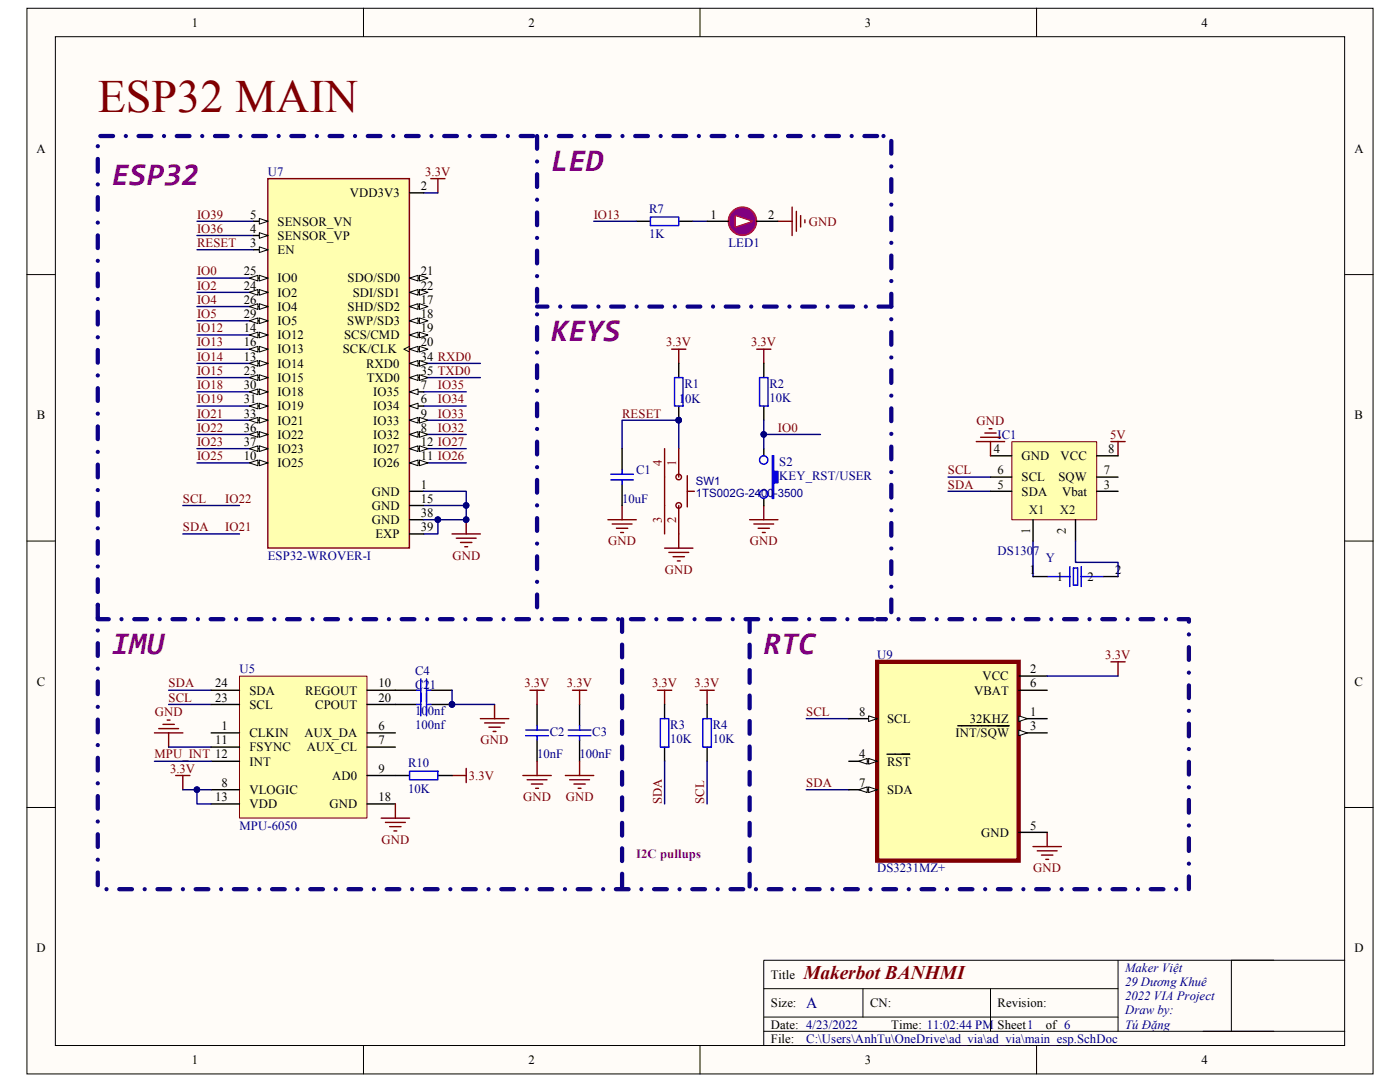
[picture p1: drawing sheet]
<svg xmlns="http://www.w3.org/2000/svg" width="279mm" height="216mm" viewBox="0 0 279 216" stroke-linecap="round" stroke-linejoin="round" font-family="sans-serif">
<path d="M5.4 1.7h268.6v212.6h-268.6z" fill="#fffcf8"/>
<path d="M5.4 1.7h268.6v212.6h-268.6z" fill="none" stroke="#000" stroke-width=".2"/>
<path d="M11.1 7.4h257.3v201.2h-257.3z" fill="#fffcf8"/>
<g fill="none" stroke="#000" stroke-width=".2">
<path d="M11 7.3h257.4v201.3h-257.4zM72.5 1.6v5.7M139.7 1.6v5.7M206.9 1.6v5.7M5.4 54.8h5.6M268.4 54.8h5.6M5.4 108h5.6M268.4 108h5.6M5.4 161.1h5.6M268.4 161.1h5.6M152.4 197.3h70.7M172.2 197.3v5.6"/>
<path d="M197.7 197.3v8.5M223.1 191.6v14.2M254.2 191.6h-101.8v17M268.4 191.6h-22.6v14.2M72.5 208.6v5.7M139.7 208.6v5.7M152.4 205.8h116M152.4 202.9h70.7M206.9 208.6v5.7"/>
</g>
<g fill="none" stroke="#000080" stroke-width=".28">
<path d="M84.6 38.5h2.8M39.3 49.8h11.3M39.3 55.5h11.3M39.3 58.3h11.3M39.3 61.2h11.3M39.3 64h11.3M39.3 66.8h11.3M39.3 69.7h11.3M39.3 72.5h11.3M39.3 75.3h11.3M39.3 78.2h11.3M84.6 72.5h11.3"/>
<path d="M84.6 75.3h11.3M84.6 78.2h8.4M39.3 81h11.3M39.3 86.7h11.3M39.3 89.5h11.3M39.3 92.4h11.3M84.6 81h8.4M84.6 86.7h8.4M84.6 89.5h8.4M84.6 92.4h8.4M84.6 83.9h8.4M84.6 100.9h8.4"/>
</g>
<g fill="none" stroke="#800000" stroke-width=".28">
<path d="M86 35.6h2.8M87.4 35.6v2.9M134 69.7h2.9M135.5 69.7v2.8M151 69.7h2.8M152.4 69.7v2.8M90.2 106.5h5.7M91.1 107.4h3.9M91.9 108.2h2.3M92.8 109.1h.5M93 103.7v2.8M121.3 103.7h5.7"/>
<path d="M122.2 104.6h3.9M123 105.4h2.3M123.9 106.3h.5M124.2 100.9v2.8M132.6 109.4h5.7M133.5 110.2h3.9M134.3 111.1h2.3M135.2 111.9h.5M135.5 106.5v2.9M149.6 103.7h5.7M150.5 104.6h3.9M151.3 105.4h2.3"/>
<path d="M152.1 106.3h.6M152.4 100.9v2.8"/>
</g>
<g fill="#000080" stroke="#000080" stroke-width=".2">
<circle cx="93" cy="103.7" r=".55"/>
<circle cx="93" cy="100.9" r=".55"/>
</g>
<path d="M152.4 89.5v1.4M152.4 99.5v1.4" fill="none" stroke="#000" stroke-width=".28"/>
<path d="M154.1 90.9h.3v3.2h.9v2.2h-.9v3.2h-.3z" fill-rule="evenodd" fill="#00f"/>
<g fill="none" stroke="#00f" stroke-width=".28">
<path d="M129.8 43.3h5.7v1.7h-5.7zM134.6 75.3h1.7v5.7h-1.7zM151.6 75.3h1.7v5.7h-1.7zM121.9 95.8h4.5M121.9 94.6h4.5M124.2 93.8v.8M124.2 95.8v.8M154.1 90.9h.3v3.2h.9v2.2h-.9v3.2h-.3zM83.1 137.7h.9M84 135.5v4.5M85.1 135.5v4.5M85.1 137.7h.9"/>
<path d="M104.9 146.8h4.5M104.9 145.7h4.5M107.2 144.8v.9M107.2 146.8v.9M113.4 146.8h4.5M113.4 145.7h4.5M115.7 144.8v.9M115.7 146.8v.9M131.8 143.4h1.7v5.7h-1.7zM140.3 143.4h1.7v5.7h-1.7z"/>
<circle cx="152.4" cy="98.6" r=".84"/>
<circle cx="152.4" cy="91.8" r=".84"/>
</g>
<g fill="none" stroke="#000080" stroke-width=".28">
<path d="M39.3 44.2h11.3M39.3 47h11.3M118.5 44.2h8.5M138.3 44.2h2.8M39.3 83.9h11.3M124.2 89.5v-5.6h11.3v5.6M152.4 83.9v5.6M152.4 86.7h11.3M36.5 100.9h11.3M36.5 106.5h11.3M87.4 103.7v2.8h-2.8M33.7 137.7h8.4"/>
<path d="M33.7 140.6h8.4M33.7 149.1h8.4M132.6 151.9v8.5M141.1 151.9v8.5M160.9 157.6h8.5M160.9 143.4h8.5"/>
</g>
<g fill="#000080" stroke="#000080" stroke-width=".2">
<circle cx="152.4" cy="86.7" r=".55"/>
<circle cx="135.4" cy="83.8" r=".55"/>
<circle cx="87.4" cy="103.7" r=".55"/>
</g>
<g fill="none" stroke="#800000" stroke-width=".28">
<path d="M155.3 44.2h2.8M158.1 41.3v5.7M158.9 42.2v3.9M159.8 43v2.3M160.6 43.9v.5M221.7 88.1h2.8M223.1 88.1v2.8M105.8 137.7h2.8M107.2 137.7v2.9M114.3 137.7h2.8M115.7 137.7v2.9M131.2 137.7h2.8"/>
<path d="M132.6 137.7v2.9M139.7 137.7h2.8M141.1 137.7v2.9M221.7 132.1h2.8M223.1 132.1v2.8M30.8 146.2h5.7M31.7 145.4h3.9M32.5 144.5h2.3M33.4 143.7h.5M33.7 146.2v2.9M90.2 154.7h2.8M93 153.3v2.9"/>
<path d="M104.4 154.7h5.6M105.2 155.6h4M106.1 156.4h2.2M106.9 157.3h.6M107.2 151.9v2.8M112.8 154.7h5.7M113.7 155.6h3.9M114.5 156.4h2.3M115.4 157.3h.5M115.7 151.9v2.8M206.2 168.9h5.6M207 169.8h4"/>
<path d="M207.9 170.6h2.2M208.7 171.5h.6M209 166.1v2.8"/>
</g>
<g fill="none" stroke="#000" stroke-width=".28">
<path d="M127 44.2h2.8M135.5 44.2h2.8M135.5 72.5v2.8M152.4 72.5v2.8M124.2 89.5v4.3M124.2 96.6v4.3M135.5 81v2.9M152.4 81v2.9M78.9 137.7h4.2M86 137.7h4.2M107.2 140.6v4.2M107.2 147.7v4.2"/>
<path d="M115.7 140.6v4.2M115.7 147.7v4.2M132.6 140.6v2.8M132.6 149.1v2.8M141.1 140.6v2.8M141.1 149.1v2.8"/>
</g>
<path d="M19.5 120.7v56.7h217.8v-53.8h-62.2" fill="none" stroke="#11037f" stroke-width=".85" stroke-dasharray="2.5 2.5 0 2.5"/>
<path d="M107.2 27.1v96.5M175.1 27.1h-155.6v96.5h158.4v-96.5h-2.8M177.9 61.2h-70.7" fill="none" stroke="#0c0087" stroke-width=".85" stroke-dasharray="2.5 2.5 0 2.5"/>
<path d="M175.1 132.1h28.2v39.6h-28.2z" fill-rule="evenodd" fill="#ffffb0" stroke="#800000" stroke-width=".85"/>
<path d="M169.4 143.4h5.7" fill="none" stroke="#000" stroke-width=".28"/>
<path d="M173.4 142.8l1.7 .6-1.7 .6z" fill="#fffcf8"/>
<path d="M173.4 142.8l1.7 .6-1.7 .6z" fill="none" stroke="#000" stroke-width=".2"/>
<path d="M169.4 151.9h5.7" fill="none" stroke="#000" stroke-width=".28"/>
<path d="M173.4 151.3l1.7 .6-1.7 .6z" fill="#fffcf8"/>
<path d="M173.4 151.3l1.7 .6-1.7 .6z" fill="none" stroke="#000" stroke-width=".2"/>
<path d="M171.4 151.9l1.7-.6v1.2z" fill="#fffcf8"/>
<path d="M171.4 151.9l1.7-.6v1.2z" fill="none" stroke="#000" stroke-width=".2"/>
<path d="M169.4 157.6h5.7M177 150.5h4.5" fill="none" stroke="#000" stroke-width=".28"/>
<path d="M173.4 157l1.7 .6-1.7 .5z" fill="#fffcf8"/>
<path d="M173.4 157l1.7 .6-1.7 .5z" fill="none" stroke="#000" stroke-width=".2"/>
<path d="M171.4 157.6l1.7-.6v1.1z" fill="#fffcf8"/>
<path d="M171.4 157.6l1.7-.6v1.1z" fill="none" stroke="#000" stroke-width=".2"/>
<path d="M203.3 134.9h5.7M203.3 137.7h5.7M203.3 143.4h5.7" fill="none" stroke="#000" stroke-width=".28"/>
<path d="M203.3 142.8l1.7 .6-1.7 .6z" fill="#fffcf8"/>
<path d="M203.3 142.8l1.7 .6-1.7 .6z" fill="none" stroke="#000" stroke-width=".2"/>
<path d="M203.3 146.2h5.7" fill="none" stroke="#000" stroke-width=".28"/>
<path d="M203.3 145.7l1.7 .5-1.7 .6z" fill="#fffcf8"/>
<path d="M203.3 145.7l1.7 .5-1.7 .6z" fill="none" stroke="#000" stroke-width=".2"/>
<path d="M191.1 144.8h10.3M203.3 166.1h5.7" fill="none" stroke="#000" stroke-width=".28"/>
<path d="M53.5 35.6h28.2v73.7h-28.2z" fill-rule="evenodd" fill="#ffffb0" stroke="#800000" stroke-width=".28"/>
<path d="M50.6 44.2h2.9" fill="none" stroke="#000" stroke-width=".28"/>
<path d="M51.8 43.6l1.7 .6-1.7 .5z" fill="#fffcf8"/>
<path d="M51.8 43.6l1.7 .6-1.7 .5z" fill="none" stroke="#000" stroke-width=".2"/>
<path d="M50.6 47h2.9" fill="none" stroke="#000" stroke-width=".28"/>
<path d="M51.8 46.4l1.7 .6-1.7 .6z" fill="#fffcf8"/>
<path d="M51.8 46.4l1.7 .6-1.7 .6z" fill="none" stroke="#000" stroke-width=".2"/>
<path d="M50.6 49.8h2.9" fill="none" stroke="#000" stroke-width=".28"/>
<path d="M51.8 49.3l1.7 .5-1.7 .6z" fill="#fffcf8"/>
<path d="M51.8 49.3l1.7 .5-1.7 .6z" fill="none" stroke="#000" stroke-width=".2"/>
<path d="M50.6 55.5h2.9" fill="none" stroke="#000" stroke-width=".28"/>
<path d="M51.8 54.9l1.7 .6-1.7 .6z" fill="#fffcf8"/>
<path d="M51.8 54.9l1.7 .6-1.7 .6z" fill="none" stroke="#000" stroke-width=".2"/>
<path d="M49.8 55.5l1.7-.6v1.2z" fill="#fffcf8"/>
<path d="M49.8 55.5l1.7-.6v1.2z" fill="none" stroke="#000" stroke-width=".2"/>
<path d="M50.6 58.3h2.9" fill="none" stroke="#000" stroke-width=".28"/>
<path d="M51.8 57.8l1.7 .5-1.7 .6z" fill="#fffcf8"/>
<path d="M51.8 57.8l1.7 .5-1.7 .6z" fill="none" stroke="#000" stroke-width=".2"/>
<path d="M49.8 58.3l1.7-.5v1.1z" fill="#fffcf8"/>
<path d="M49.8 58.3l1.7-.5v1.1z" fill="none" stroke="#000" stroke-width=".2"/>
<path d="M50.6 61.2h2.9" fill="none" stroke="#000" stroke-width=".28"/>
<path d="M51.8 60.6l1.7 .6-1.7 .5z" fill="#fffcf8"/>
<path d="M51.8 60.6l1.7 .6-1.7 .5z" fill="none" stroke="#000" stroke-width=".2"/>
<path d="M49.8 61.2l1.7-.6v1.1z" fill="#fffcf8"/>
<path d="M49.8 61.2l1.7-.6v1.1z" fill="none" stroke="#000" stroke-width=".2"/>
<path d="M50.6 64h2.9" fill="none" stroke="#000" stroke-width=".28"/>
<path d="M51.8 63.4l1.7 .6-1.7 .6z" fill="#fffcf8"/>
<path d="M51.8 63.4l1.7 .6-1.7 .6z" fill="none" stroke="#000" stroke-width=".2"/>
<path d="M49.8 64l1.7-.6v1.2z" fill="#fffcf8"/>
<path d="M49.8 64l1.7-.6v1.2z" fill="none" stroke="#000" stroke-width=".2"/>
<path d="M50.6 66.8h2.9" fill="none" stroke="#000" stroke-width=".28"/>
<path d="M51.8 66.3l1.7 .5-1.7 .6z" fill="#fffcf8"/>
<path d="M51.8 66.3l1.7 .5-1.7 .6z" fill="none" stroke="#000" stroke-width=".2"/>
<path d="M49.8 66.8l1.7-.5v1.1z" fill="#fffcf8"/>
<path d="M49.8 66.8l1.7-.5v1.1z" fill="none" stroke="#000" stroke-width=".2"/>
<path d="M50.6 69.7h2.9" fill="none" stroke="#000" stroke-width=".28"/>
<path d="M51.8 69.1l1.7 .6-1.7 .5z" fill="#fffcf8"/>
<path d="M51.8 69.1l1.7 .6-1.7 .5z" fill="none" stroke="#000" stroke-width=".2"/>
<path d="M49.8 69.7l1.7-.6v1.1z" fill="#fffcf8"/>
<path d="M49.8 69.7l1.7-.6v1.1z" fill="none" stroke="#000" stroke-width=".2"/>
<path d="M50.6 72.5h2.9" fill="none" stroke="#000" stroke-width=".28"/>
<path d="M51.8 71.9l1.7 .6-1.7 .6z" fill="#fffcf8"/>
<path d="M51.8 71.9l1.7 .6-1.7 .6z" fill="none" stroke="#000" stroke-width=".2"/>
<path d="M49.8 72.5l1.7-.6v1.2z" fill="#fffcf8"/>
<path d="M49.8 72.5l1.7-.6v1.2z" fill="none" stroke="#000" stroke-width=".2"/>
<path d="M50.6 75.3h2.9" fill="none" stroke="#000" stroke-width=".28"/>
<path d="M51.8 74.8l1.7 .5-1.7 .6z" fill="#fffcf8"/>
<path d="M51.8 74.8l1.7 .5-1.7 .6z" fill="none" stroke="#000" stroke-width=".2"/>
<path d="M49.8 75.3l1.7-.5v1.1z" fill="#fffcf8"/>
<path d="M49.8 75.3l1.7-.5v1.1z" fill="none" stroke="#000" stroke-width=".2"/>
<path d="M50.6 78.2h2.9" fill="none" stroke="#000" stroke-width=".28"/>
<path d="M51.8 77.6l1.7 .6-1.7 .6z" fill="#fffcf8"/>
<path d="M51.8 77.6l1.7 .6-1.7 .6z" fill="none" stroke="#000" stroke-width=".2"/>
<path d="M49.8 78.2l1.7-.6v1.2z" fill="#fffcf8"/>
<path d="M49.8 78.2l1.7-.6v1.2z" fill="none" stroke="#000" stroke-width=".2"/>
<path d="M50.6 81h2.9" fill="none" stroke="#000" stroke-width=".28"/>
<path d="M51.8 80.5l1.7 .5-1.7 .6z" fill="#fffcf8"/>
<path d="M51.8 80.5l1.7 .5-1.7 .6z" fill="none" stroke="#000" stroke-width=".2"/>
<path d="M49.8 81l1.7-.5v1.1z" fill="#fffcf8"/>
<path d="M49.8 81l1.7-.5v1.1z" fill="none" stroke="#000" stroke-width=".2"/>
<path d="M50.6 83.9h2.9" fill="none" stroke="#000" stroke-width=".28"/>
<path d="M51.8 83.3l1.7 .6-1.7 .5z" fill="#fffcf8"/>
<path d="M51.8 83.3l1.7 .6-1.7 .5z" fill="none" stroke="#000" stroke-width=".2"/>
<path d="M49.8 83.9l1.7-.6v1.1z" fill="#fffcf8"/>
<path d="M49.8 83.9l1.7-.6v1.1z" fill="none" stroke="#000" stroke-width=".2"/>
<path d="M50.6 86.7h2.9" fill="none" stroke="#000" stroke-width=".28"/>
<path d="M51.8 86.1l1.7 .6-1.7 .6z" fill="#fffcf8"/>
<path d="M51.8 86.1l1.7 .6-1.7 .6z" fill="none" stroke="#000" stroke-width=".2"/>
<path d="M49.8 86.7l1.7-.6v1.2z" fill="#fffcf8"/>
<path d="M49.8 86.7l1.7-.6v1.2z" fill="none" stroke="#000" stroke-width=".2"/>
<path d="M50.6 89.5h2.9" fill="none" stroke="#000" stroke-width=".28"/>
<path d="M51.8 89l1.7 .5-1.7 .6z" fill="#fffcf8"/>
<path d="M51.8 89l1.7 .5-1.7 .6z" fill="none" stroke="#000" stroke-width=".2"/>
<path d="M49.8 89.5l1.7-.5v1.1z" fill="#fffcf8"/>
<path d="M49.8 89.5l1.7-.5v1.1z" fill="none" stroke="#000" stroke-width=".2"/>
<path d="M50.6 92.4h2.9" fill="none" stroke="#000" stroke-width=".28"/>
<path d="M51.8 91.8l1.7 .6-1.7 .5z" fill="#fffcf8"/>
<path d="M51.8 91.8l1.7 .6-1.7 .5z" fill="none" stroke="#000" stroke-width=".2"/>
<path d="M49.8 92.4l1.7-.6v1.1z" fill="#fffcf8"/>
<path d="M49.8 92.4l1.7-.6v1.1z" fill="none" stroke="#000" stroke-width=".2"/>
<path d="M81.7 38.5h2.9M81.7 55.5h2.9" fill="none" stroke="#000" stroke-width=".28"/>
<path d="M81.7 55.5l1.7-.6v1.2z" fill="#fffcf8"/>
<path d="M81.7 55.5l1.7-.6v1.2z" fill="none" stroke="#000" stroke-width=".2"/>
<path d="M83.7 54.9l1.7 .6-1.7 .6z" fill="#fffcf8"/>
<path d="M83.7 54.9l1.7 .6-1.7 .6z" fill="none" stroke="#000" stroke-width=".2"/>
<path d="M81.7 58.3h2.9" fill="none" stroke="#000" stroke-width=".28"/>
<path d="M81.7 58.3l1.7-.5v1.1z" fill="#fffcf8"/>
<path d="M81.7 58.3l1.7-.5v1.1z" fill="none" stroke="#000" stroke-width=".2"/>
<path d="M83.7 57.8l1.7 .5-1.7 .6z" fill="#fffcf8"/>
<path d="M83.7 57.8l1.7 .5-1.7 .6z" fill="none" stroke="#000" stroke-width=".2"/>
<path d="M81.7 61.2h2.9" fill="none" stroke="#000" stroke-width=".28"/>
<path d="M81.7 61.2l1.7-.6v1.1z" fill="#fffcf8"/>
<path d="M81.7 61.2l1.7-.6v1.1z" fill="none" stroke="#000" stroke-width=".2"/>
<path d="M83.7 60.6l1.7 .6-1.7 .5z" fill="#fffcf8"/>
<path d="M83.7 60.6l1.7 .6-1.7 .5z" fill="none" stroke="#000" stroke-width=".2"/>
<path d="M81.7 64h2.9" fill="none" stroke="#000" stroke-width=".28"/>
<path d="M81.7 64l1.7-.6v1.2z" fill="#fffcf8"/>
<path d="M81.7 64l1.7-.6v1.2z" fill="none" stroke="#000" stroke-width=".2"/>
<path d="M83.7 63.4l1.7 .6-1.7 .6z" fill="#fffcf8"/>
<path d="M83.7 63.4l1.7 .6-1.7 .6z" fill="none" stroke="#000" stroke-width=".2"/>
<path d="M81.7 66.8h2.9" fill="none" stroke="#000" stroke-width=".28"/>
<path d="M81.7 66.8l1.7-.5v1.1z" fill="#fffcf8"/>
<path d="M81.7 66.8l1.7-.5v1.1z" fill="none" stroke="#000" stroke-width=".2"/>
<path d="M83.7 66.3l1.7 .5-1.7 .6z" fill="#fffcf8"/>
<path d="M81.7 69.1l-1.1 .6 1.1 .5M83.7 66.3l1.7 .5-1.7 .6z" fill="none" stroke="#000" stroke-width=".2"/>
<path d="M81.7 69.7h2.9" fill="none" stroke="#000" stroke-width=".28"/>
<path d="M81.7 69.7l1.7-.6v1.1z" fill="#fffcf8"/>
<path d="M81.7 69.7l1.7-.6v1.1z" fill="none" stroke="#000" stroke-width=".2"/>
<path d="M83.7 69.1l1.7 .6-1.7 .5z" fill="#fffcf8"/>
<path d="M83.7 69.1l1.7 .6-1.7 .5z" fill="none" stroke="#000" stroke-width=".2"/>
<path d="M81.7 72.5h2.9" fill="none" stroke="#000" stroke-width=".28"/>
<path d="M81.7 72.5l1.7-.6v1.2z" fill="#fffcf8"/>
<path d="M81.7 72.5l1.7-.6v1.2z" fill="none" stroke="#000" stroke-width=".2"/>
<path d="M83.7 71.9l1.7 .6-1.7 .6z" fill="#fffcf8"/>
<path d="M83.7 71.9l1.7 .6-1.7 .6z" fill="none" stroke="#000" stroke-width=".2"/>
<path d="M81.7 75.3h2.9" fill="none" stroke="#000" stroke-width=".28"/>
<path d="M81.7 75.3l1.7-.5v1.1z" fill="#fffcf8"/>
<path d="M81.7 75.3l1.7-.5v1.1z" fill="none" stroke="#000" stroke-width=".2"/>
<path d="M83.7 74.8l1.7 .5-1.7 .6z" fill="#fffcf8"/>
<path d="M83.7 74.8l1.7 .5-1.7 .6z" fill="none" stroke="#000" stroke-width=".2"/>
<path d="M81.7 78.2h2.9" fill="none" stroke="#000" stroke-width=".28"/>
<path d="M81.7 78.2l1.7-.6v1.2z" fill="#fffcf8"/>
<path d="M81.7 78.2l1.7-.6v1.2z" fill="none" stroke="#000" stroke-width=".2"/>
<path d="M81.7 81h2.9" fill="none" stroke="#000" stroke-width=".28"/>
<path d="M81.7 81l1.7-.5v1.1z" fill="#fffcf8"/>
<path d="M81.7 81l1.7-.5v1.1z" fill="none" stroke="#000" stroke-width=".2"/>
<path d="M81.7 83.9h2.9" fill="none" stroke="#000" stroke-width=".28"/>
<path d="M81.7 83.9l1.7-.6v1.1z" fill="#fffcf8"/>
<path d="M81.7 83.9l1.7-.6v1.1z" fill="none" stroke="#000" stroke-width=".2"/>
<path d="M83.7 83.3l1.7 .6-1.7 .5z" fill="#fffcf8"/>
<path d="M83.7 83.3l1.7 .6-1.7 .5z" fill="none" stroke="#000" stroke-width=".2"/>
<path d="M81.7 86.7h2.9" fill="none" stroke="#000" stroke-width=".28"/>
<path d="M81.7 86.7l1.7-.6v1.2z" fill="#fffcf8"/>
<path d="M81.7 86.7l1.7-.6v1.2z" fill="none" stroke="#000" stroke-width=".2"/>
<path d="M83.7 86.1l1.7 .6-1.7 .6z" fill="#fffcf8"/>
<path d="M83.7 86.1l1.7 .6-1.7 .6z" fill="none" stroke="#000" stroke-width=".2"/>
<path d="M81.7 89.5h2.9" fill="none" stroke="#000" stroke-width=".28"/>
<path d="M81.7 89.5l1.7-.5v1.1z" fill="#fffcf8"/>
<path d="M81.7 89.5l1.7-.5v1.1z" fill="none" stroke="#000" stroke-width=".2"/>
<path d="M83.7 89l1.7 .5-1.7 .6z" fill="#fffcf8"/>
<path d="M83.7 89l1.7 .5-1.7 .6z" fill="none" stroke="#000" stroke-width=".2"/>
<path d="M81.7 92.4h2.9" fill="none" stroke="#000" stroke-width=".28"/>
<path d="M81.7 92.4l1.7-.6v1.1z" fill="#fffcf8"/>
<path d="M81.7 92.4l1.7-.6v1.1z" fill="none" stroke="#000" stroke-width=".2"/>
<path d="M83.7 91.8l1.7 .6-1.7 .5z" fill="#fffcf8"/>
<path d="M83.7 91.8l1.7 .6-1.7 .5z" fill="none" stroke="#000" stroke-width=".2"/>
<path d="M81.7 98h2.9M81.7 100.9h2.9M81.7 103.7h2.9M81.7 106.5h2.9M78.9 154.7h2.8M87.4 154.7h2.8" fill="none" stroke="#000" stroke-width=".28"/>
<path d="M84.6 98h8.4v5.7h-8.4M209 134.9h14.1" fill="none" stroke="#000080" stroke-width=".28"/>
<g fill="#000080" stroke="#000080" stroke-width=".2">
<circle cx="87.4" cy="103.7" r=".55"/>
<circle cx="93" cy="103.7" r=".55"/>
<circle cx="93" cy="100.9" r=".55"/>
</g>
<path d="M124.2 123.6v53.8M149.6 123.6v53.8" fill="none" stroke="#0c0087" stroke-width=".85" stroke-dasharray="2.5 2.5"/>
<path d="M81.7 153.9h5.7v1.7h-5.7z" fill="none" stroke="#00f" stroke-width=".28"/>
<g fill="none" stroke="#800" stroke-width=".28">
<path d="M132.6 89.5v17M135.5 89.5v5.7M137.2 94.9v6.3M137.2 98h1.4M135.5 100.9v5.6"/>
<circle cx="135.4" cy="95.2" r=".55"/>
<circle cx="135.4" cy="100.9" r=".55"/>
</g>
<circle cx="148.2" cy="44.1" r="2.82" fill="#c5008e" stroke="#ff0101" stroke-width=".28"/>
<path d="M146.8 43l3.4 1.2-3.4 1.1z" fill="#fffcf8"/>
<path d="M146.8 43l3.4 1.2-3.4 1.1z" fill="none" stroke="#f00" stroke-width=".2"/>
<path d="M141.1 44.2h4.3M151 44.2h4.3" fill="none" stroke="#000" stroke-width=".28"/>
<path d="M189.2 98h8.5M189.2 95.2h8.5M206.2 108v7" fill="none" stroke="#000080" stroke-width=".28"/>
<path d="M47.8 135h25.4v28.2h-25.4z" fill="#ffffb0"/>
<path d="M47.8 134.9h25.4v28.3h-25.4z" fill="none" stroke="#800000" stroke-width=".2"/>
<g fill="none" stroke="#000" stroke-width=".28">
<path d="M42.1 137.7h5.7M73.2 137.7h5.7M42.1 146.2h5.7M42.1 149.1h5.7M42.1 157.6h5.7M42.1 151.9h5.7M42.1 140.6h5.7M73.2 146.2h5.7M73.2 149.1h5.7M73.2 154.7h5.7M73.2 140.6h9.9M86 140.6h4.2"/>
<path d="M42.1 160.4h5.7M73.2 160.4h5.7"/>
</g>
<path d="M90.2 137.7v2.9h8.5M30.8 151.9h11.3M36.5 157.6h5.6M39.3 157.6v2.8h2.8" fill="none" stroke="#000080" stroke-width=".28"/>
<path d="M35.1 154.7h2.8M36.5 154.7v2.9M95.9 143.4h5.6M96.7 144.3h4M97.6 145.1h2.2M98.4 146h.6M98.7 140.6v2.8M76.1 163.3h5.6M76.9 164.1h4M77.8 165h2.2M78.6 165.8h.6M78.9 160.4v2.9" fill="none" stroke="#800000" stroke-width=".28"/>
<g fill="#000080" stroke="#000080" stroke-width=".2">
<circle cx="90.2" cy="140.6" r=".55"/>
<circle cx="39.3" cy="157.6" r=".55"/>
</g>
<path d="M84 138.3v4.5M85.1 138.3v4.5M83.1 140.6h.9M85.1 140.6h.9" fill="none" stroke="#00f" stroke-width=".28"/>
<path d="M202 88.2h16.9v15.5h-16.9z" fill="#ffffb0"/>
<path d="M201.9 88.1h17v15.6h-17z" fill="none" stroke="#800000" stroke-width=".2"/>
<path d="M197.7 98h4.2M197.7 95.2h4.2M197.7 90.9h4.2M218.9 98h4.2M218.9 95.2h4.2M218.9 90.9h4.2M206.2 103.7v4.3M206.2 115h2.8M214.6 103.7v4.3M220.3 115h2.8" fill="none" stroke="#000" stroke-width=".28"/>
<path d="M194.8 88.1h5.7M195.7 87.3h4M196.5 86.4h2.3M197.4 85.6h.6M197.7 88.1v2.8" fill="none" stroke="#800000" stroke-width=".28"/>
<path d="M209 115h4.5M213.5 113.1v3.9M214.2 113.3h.9v3.4h-.9zM215.8 113.1v3.9M215.8 115h4.5" fill="none" stroke="#00f" stroke-width=".28"/>
<path d="M214.6 108v4.2h8.5v2.8" fill="none" stroke="#000080" stroke-width=".28"/>
<text font-size="9.2" fill="#800000" x="19.5" y="22.3">ESP32 MAIN</text>
<g font-size="6.3" fill="#800080">
<text x="110" y="34.1">LED</text>
<text x="22.3" y="36.9">ESP32</text>
<text x="110" y="68.1">KEYS</text>
<text x="22.3" y="130.5">IMU</text>
<text x="152.4" y="130.5">RTC</text>
</g>
<text font-size="3.9" fill="#800000" x="160.4" y="195.3">Makerbot BANHMI</text>
<text font-size="3.1" fill="#000080" x="160.9" y="201.2">A</text>
<g font-size="2.5">
<text x="38.3" y="5.3">1</text>
<text x="105.5" y="5.3">2</text>
<text x="172.6" y="5.3">3</text>
<text x="239.8" y="5.3">4</text>
<text x="7.3" y="30.5">A</text>
<text x="270.3" y="30.5">A</text>
<text x="69.8" y="39.4">VDD3V3</text>
<text x="84" y="37.9">2</text>
<text x="49.9" y="43.6">5</text>
<text x="49.9" y="46.4">4</text>
<text x="55.4" y="45">SENSOR_VN</text>
<text x="55.4" y="47.8">SENSOR_VP</text>
<text x="141.8" y="43.6">1</text>
<text x="153.3" y="43.6">2</text>
<text x="49.9" y="49.3">3</text>
<text x="55.4" y="50.7">EN</text>
<text x="48.6" y="54.9">25</text>
<text x="48.6" y="57.8">24</text>
<text x="55.4" y="56.3">IO0</text>
<text x="55.4" y="59.2">IO2</text>
<text x="69.4" y="56.3">SDO/SD0</text>
<text x="70.4" y="59.2">SDI/SD1</text>
<text x="84" y="54.9">21</text>
<text x="84" y="57.8">22</text>
<text x="48.6" y="60.6">26</text>
<text x="48.6" y="63.5">29</text>
<text x="55.4" y="62">IO4</text>
<text x="55.4" y="64.9">IO5</text>
<text x="69.3" y="64.9">SWP/SD3</text>
<text x="69.4" y="62">SHD/SD2</text>
<text x="84" y="60.6">17</text>
<text x="84" y="63.5">18</text>
<text x="48.6" y="66.3">14</text>
<text x="48.6" y="69.1">16</text>
<text x="48.6" y="72">13</text>
<text x="55.4" y="67.7">IO12</text>
<text x="55.4" y="70.5">IO13</text>
<text x="68.4" y="70.5">SCK/CLK</text>
<text x="68.7" y="67.7">SCS/CMD</text>
<text x="84" y="66.3">19</text>
<text x="84" y="69.1">20</text>
<text x="84" y="72">34 RXD0</text>
<text x="48.6" y="74.8">23</text>
<text x="48.6" y="77.6">30</text>
<text x="55.4" y="73.4">IO14</text>
<text x="55.4" y="76.2">IO15</text>
<text x="73.1" y="73.4">RXD0</text>
<text x="73.2" y="76.2">TXD0</text>
<text x="84" y="74.8">35 TXD0</text>
<text x="84" y="77.6">7</text>
<text x="7.4" y="83.6">B</text>
<text x="48.6" y="80.5">31</text>
<text x="48.6" y="83.3">33</text>
<text x="55.4" y="79">IO18</text>
<text x="55.4" y="81.9">IO19</text>
<text x="74.5" y="79">IO35</text>
<text x="74.5" y="81.9">IO34</text>
<text x="84" y="80.5">6</text>
<text x="84" y="83.3">9</text>
<text x="270.3" y="83.6">B</text>
<text x="48.6" y="86.1">36</text>
<text x="48.6" y="89">37</text>
<text x="55.4" y="84.7">IO21</text>
<text x="55.4" y="87.5">IO22</text>
<text x="74.5" y="84.7">IO33</text>
<text x="74.5" y="87.5">IO32</text>
<text x="84" y="86.1">8</text>
<text x="84" y="89">12 IO27</text>
<text x="48.6" y="91.8">10</text>
<text x="55.4" y="90.4">IO23</text>
<text x="55.4" y="93.2">IO25</text>
<text x="74.5" y="90.4">IO27</text>
<text x="74.5" y="93.2">IO26</text>
<text x="84" y="91.8">11 IO26</text>
<text x="198.4" y="90.4">4</text>
<text x="203.9" y="91.8">GND</text>
<text x="211.7" y="91.8">VCC</text>
<text x="221.1" y="90.4">8</text>
<text x="74.2" y="98.9">GND</text>
<text x="74.2" y="101.7">GND</text>
<text x="84" y="97.5">1</text>
<text x="84" y="100.3">15</text>
<text x="203.9" y="98.9">SDA</text>
<text x="203.9" y="96.1">SCL</text>
<text x="211.2" y="96.1">SQW</text>
<text x="212" y="98.9">Vbat</text>
<text x="74.2" y="104.6">GND</text>
<text x="74.9" y="107.4">EXP</text>
<text x="84" y="103.2">38</text>
<text x="84" y="106">39</text>
<text x="205.4" y="114.5">1</text>
<text x="210.9" y="115.9">1</text>
<text x="217" y="115.9">2</text>
<text x="222.5" y="114.5">2</text>
<text x="7.4" y="136.8">C</text>
<text x="43" y="137.2">24</text>
<text x="75.5" y="137.2">10</text>
<text x="196.1" y="135.8">VCC</text>
<text x="205.6" y="134.3">2</text>
<text x="205.6" y="137.2">6</text>
<text x="270.3" y="136.8">C</text>
<text x="43" y="140">23</text>
<text x="49.8" y="141.4">SCL</text>
<text x="49.8" y="138.6">SDA</text>
<text x="60.9" y="138.6">REGOUT</text>
<text x="62.9" y="141.4">CPOUT</text>
<text x="75.5" y="140">20</text>
<text x="171.5" y="142.8">8</text>
<text x="194.4" y="138.6">VBAT</text>
<text x="205.6" y="142.8">1</text>
<text x="43" y="148.5">11</text>
<text x="44.2" y="145.7">1</text>
<text x="49.8" y="147.1">CLKIN</text>
<text x="49.8" y="149.9">FSYNC</text>
<text x="60.8" y="147.1">AUX_DA</text>
<text x="61.2" y="149.9">AUX_CL</text>
<text x="75.5" y="145.7">6</text>
<text x="75.5" y="148.5">7</text>
<text x="177" y="144.3">SCL</text>
<text x="190.7" y="147.1">INT/SQW</text>
<text x="193.5" y="144.3">32KHZ</text>
<text x="205.6" y="145.7">3</text>
<text x="49.8" y="152.8">INT</text>
<text x="66.3" y="155.6">AD0</text>
<text x="75.5" y="154.2">9</text>
<text x="171.5" y="151.3">4</text>
<text x="177" y="152.8">RST</text>
<text x="43" y="159.8">13</text>
<text x="44.2" y="157">8</text>
<text x="49.8" y="158.5">VLOGIC</text>
<text x="49.8" y="161.3">VDD</text>
<text x="65.7" y="161.3">GND</text>
<text x="75.5" y="159.8">18</text>
<text x="171.5" y="157">7</text>
<text x="177" y="158.5">SDA</text>
<text x="195.8" y="167">GND</text>
<text x="205.6" y="165.5">5</text>
<text x="7.3" y="190">D</text>
<text x="270.3" y="190">D</text>
<text x="153.8" y="195.3">Title</text>
<text x="153.8" y="201">Size:</text>
<text x="173.6" y="201">CN:</text>
<text x="199.1" y="201">Revision:</text>
<text x="153.8" y="205.2">Date: 4/23/2022</text>
<text x="153.8" y="208.1">File:</text>
<text x="177.9" y="205.2">Time: 11:02:44 PM</text>
<text x="199.1" y="205.2">Sheet1</text>
<text x="208.7" y="205.2">of 6</text>
<text x="38.3" y="212.3">1</text>
<text x="105.5" y="212.3">2</text>
<text x="172.6" y="212.3">3</text>
<text x="239.8" y="212.3">4</text>
</g>
<g font-size="2.5" fill="#000080">
<text x="53.5" y="35.1">U7</text>
<text x="129.5" y="47.6">1K</text>
<text x="129.5" y="42.5">R7</text>
<text x="145.4" y="49.3">LED1</text>
<text x="136.6" y="77.3">R1</text>
<text x="153.5" y="77.3">R2</text>
<text x="135.5" y="80.5">10K</text>
<text x="153.5" y="80.2">10K</text>
<text x="199.1" y="87.5">IC1</text>
<text x="127" y="94.7">C1</text>
<text x="155.5" y="92.9">S2</text>
<text x="155.5" y="95.8">KEY_RST/USER</text>
<text x="124.2" y="100.3">10uF</text>
<text x="53.5" y="111.7">ESP32-WROVER-I</text>
<text x="199.1" y="110.8">DS1307</text>
<text x="208.7" y="112.2">Y</text>
<text x="175" y="131.5">U9</text>
<text x="47.8" y="134.3">U5</text>
<text x="82.8" y="134.6">C4</text>
<text x="82.8" y="137.5">C21</text>
<text x="82.8" y="142.6">100nf</text>
<text x="82.8" y="145.4">100nf</text>
<text x="109.7" y="146.8">C2</text>
<text x="118.2" y="146.8">C3</text>
<text x="133.8" y="148.3">10K</text>
<text x="133.8" y="145.4">R3</text>
<text x="142.2" y="148.3">10K</text>
<text x="142.2" y="145.4">R4</text>
<text x="81.4" y="153.1">R10</text>
<text x="107.2" y="151.3">10nF</text>
<text x="115.6" y="151.3">100nF</text>
<text x="81.4" y="158.2">10K</text>
<text x="47.8" y="165.5">MPU-6050</text>
<text x="175" y="174">DS3231MZ+</text>
<text x="224.5" y="193.9">Maker Việt</text>
<text x="224.5" y="196.7">29 Dương Khuê</text>
<text x="224.5" y="199.6">2022 VIA Project</text>
<text x="224.5" y="202.4">Draw by:</text>
<text x="160.9" y="208.1">C:\Users\AnhTu\OneDrive\ad_via\ad_via\main_esp.SchDoc</text>
<text x="224.5" y="205.2">Tú Đặng</text>
</g>
<g font-size="2.5" fill="#800000">
<text x="84.9" y="35.1">3.3V</text>
<text x="39.3" y="43.6">IO39</text>
<text x="39.3" y="46.4">IO36</text>
<text x="118.5" y="43.6">IO13</text>
<text x="161.5" y="45">GND</text>
<text x="39.3" y="49.3">RESET</text>
<text x="39.3" y="54.9">IO0</text>
<text x="39.3" y="57.8">IO2</text>
<text x="39.3" y="60.6">IO4</text>
<text x="39.3" y="63.5">IO5</text>
<text x="39.3" y="66.3">IO12</text>
<text x="39.3" y="69.1">IO13</text>
<text x="39.3" y="72">IO14</text>
<text x="132.9" y="69.1">3.3V</text>
<text x="149.9" y="69.1">3.3V</text>
<text x="39.3" y="74.8">IO15</text>
<text x="39.3" y="77.6">IO18</text>
<text x="87.4" y="77.6">IO35</text>
<text x="39.3" y="80.5">IO19</text>
<text x="39.3" y="83.3">IO21</text>
<text x="87.4" y="80.5">IO34</text>
<text x="87.4" y="83.3">IO33</text>
<text x="124.2" y="83.3">RESET</text>
<text x="39.3" y="86.1">IO22</text>
<text x="39.3" y="89">IO23</text>
<text x="87.4" y="86.1">IO32</text>
<text x="155.2" y="86.1">IO0</text>
<text x="194.9" y="84.7">GND</text>
<text x="221.6" y="87.5">5V</text>
<text x="39.3" y="91.8">IO25</text>
<text x="189.2" y="94.7">SCL</text>
<text x="36.5" y="100.3">SCL</text>
<text x="45" y="100.3">IO22</text>
<text x="189.2" y="97.5">SDA</text>
<text x="36.5" y="106">SDA</text>
<text x="45" y="106">IO21</text>
<text x="90.3" y="111.7">GND</text>
<text x="121.4" y="108.8">GND</text>
<text x="149.6" y="108.8">GND</text>
<text x="132.7" y="114.5">GND</text>
<text x="220.6" y="131.5">3.3V</text>
<text x="33.7" y="137.2">SDA</text>
<text x="104.6" y="137.2">3.3V</text>
<text x="113.2" y="137.2">3.3V</text>
<text x="130.1" y="137.2">3.3V</text>
<text x="138.6" y="137.2">3.3V</text>
<text x="30.9" y="142.8">GND</text>
<text x="33.7" y="140">SCL</text>
<text x="160.9" y="142.8">SCL</text>
<text x="95.9" y="148.5">GND</text>
<text x="30.8" y="151.3">MPU_INT 12</text>
<text x="33.9" y="154.2">3.3V</text>
<text x="93.6" y="155.6">3.3V</text>
<text x="104.4" y="159.8">GND</text>
<text x="112.9" y="159.8">GND</text>
<text x="132.1" y="160.4" transform="rotate(-90 132.1 160.4)">SDA</text>
<text x="140.5" y="160.4" transform="rotate(-90 140.5 160.4)">SCL</text>
<text x="160.9" y="157">SDA</text>
<text x="76.1" y="168.4">GND</text>
<text x="206.2" y="174">GND</text>
</g>
<g font-size="2.5" fill="#800">
<text x="132.1" y="92.9" transform="rotate(-90 132.1 92.9)">4</text>
<text x="134.9" y="92.9" transform="rotate(-90 134.9 92.9)">1</text>
<text x="132.1" y="104.4" transform="rotate(-90 132.1 104.4)">3</text>
<text x="134.9" y="104.4" transform="rotate(-90 134.9 104.4)">2</text>
</g>
<g font-size="2.5" fill="#110f0a">
<text x="199.1" y="94.7">6</text>
<text x="220.3" y="94.7">7</text>
<text x="199.1" y="97.5">5</text>
<text x="220.3" y="97.5">3</text>
<text x="205.3" y="102.6">X1</text>
<text x="205.6" y="106.6" transform="rotate(-90 205.6 106.6)">1</text>
<text x="211.5" y="102.6">X2</text>
<text x="212.7" y="106.6" transform="rotate(-90 212.7 106.6)">2</text>
</g>
<text font-size="2.5" fill="#800080" x="127" y="171.2">I2C pullups</text>
<g font-size="2.3" fill="#000080">
<text x="138.8" y="96.7">SW1</text>
<text x="138.8" y="99.2">1TS002G-2400-3500</text>
</g>
</svg>
